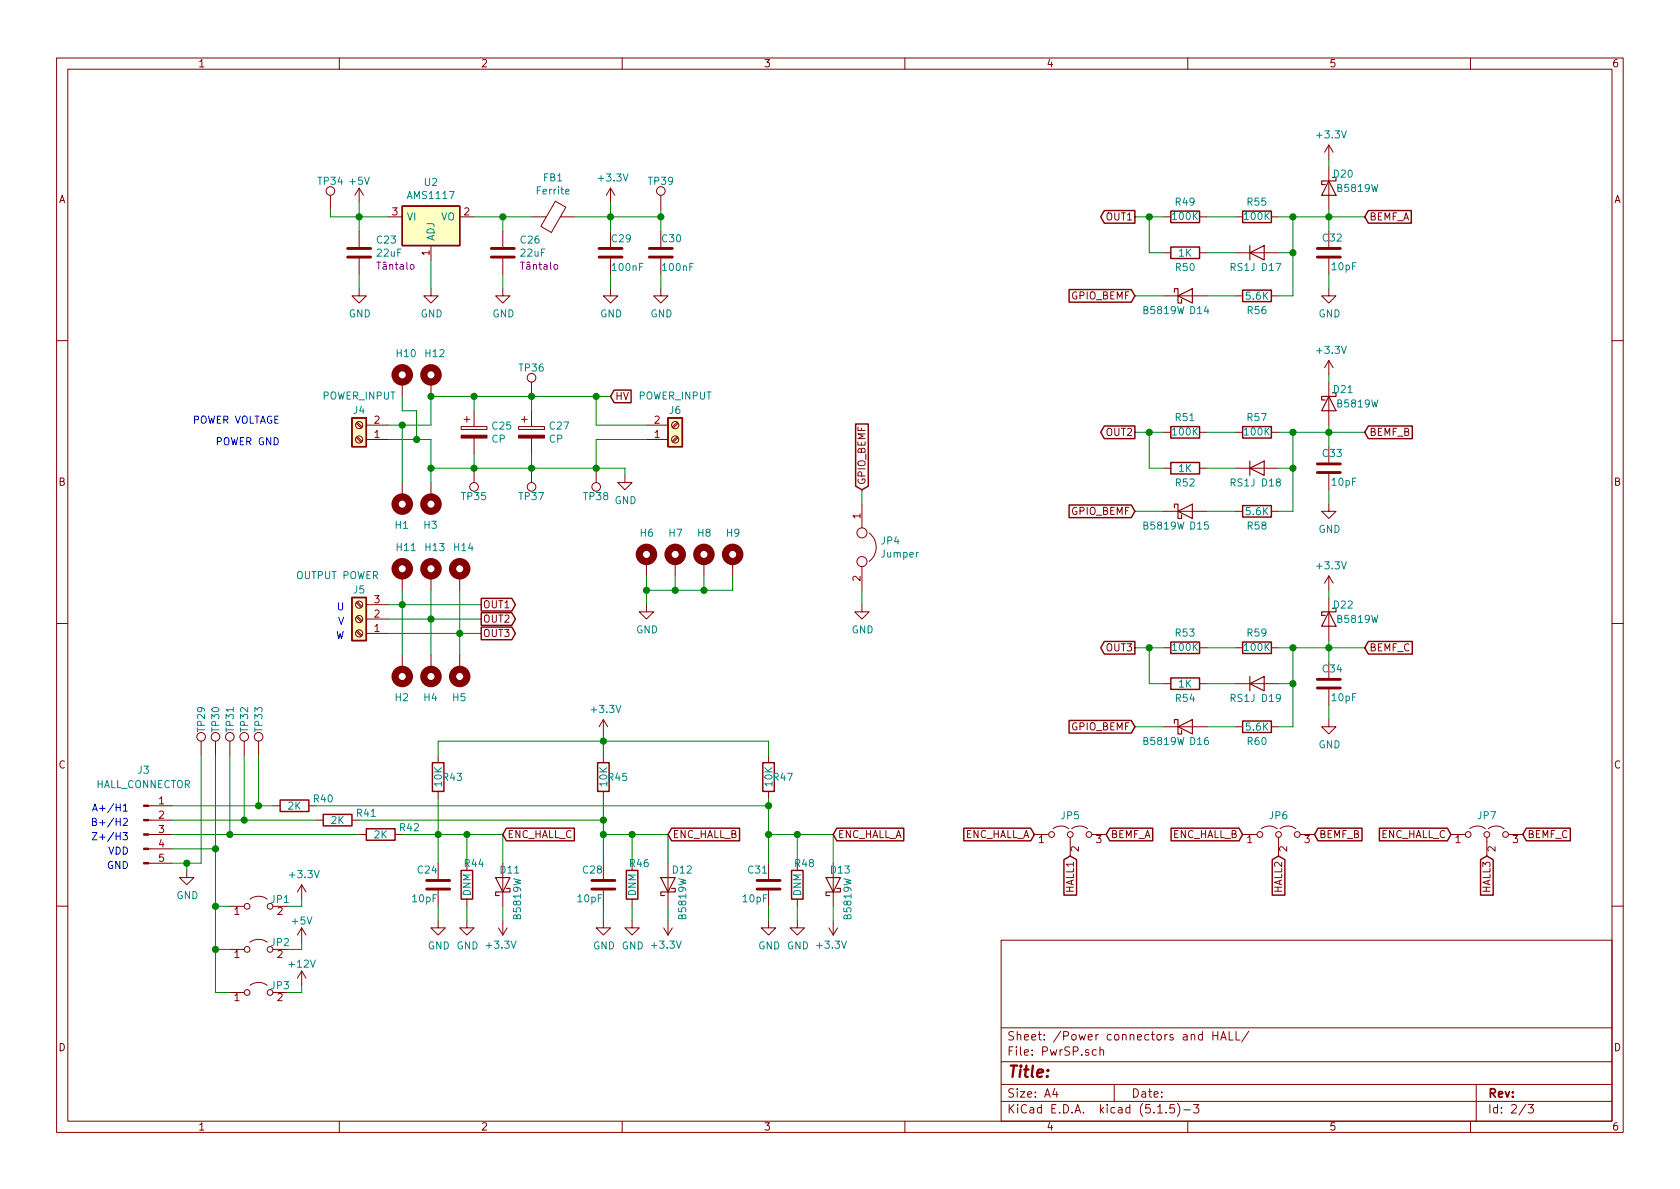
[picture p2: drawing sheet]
<svg xmlns="http://www.w3.org/2000/svg" width="297mm" height="210mm" viewBox="0 0 297 210" stroke-linecap="round" stroke-linejoin="round" font-family="sans-serif">
<g fill="none" stroke="#840000" stroke-width=".18">
<path d="M10 10.3h277v189.9h-277zM12 12.2h273v186.1h-273zM60 10.3v1.9M110 10.3v1.9M160 10.3v1.9M210 10.3v1.9M260 10.3v1.9M58.4 34.5v2.6M63.5 33.3v2.5M63.5 33.3l-.8 1.2M63.5 33.3l.8 1.2M68.6 38.3h2.5"/>
<path d="M81.3 38.3h2.5M94 38.3h2.6M98.2 35.6l1.9 1-2.6 4.5-1.9-1.1zM99.1 38.3h2.5M107.9 33.3v2.5M107.9 33.3l-.7 1.2M107.9 33.3l.8 1.2M116.8 34.5v2.6M205.7 38.3h1.3M212.1 38.3h1.3M218.4 38.3h1.3M224.8 38.3h1.3"/>
<path d="M234.9 25.6v2.6M234.9 29.5v7.6M234.9 25.6l-.7 1.3M234.9 25.6l.8 1.3M63.5 51v1.3h1.3l-1.3 1.3-1.3-1.3h1.3M63.5 40.9v2.8M63.5 45.7v2.8M76.2 51v1.3h1.3l-1.3 1.3-1.3-1.3h1.3M76.2 43.4v2.6M88.9 51v1.3h1.3l-1.3 1.3-1.3-1.3h1.3M88.9 40.9v2.8M88.9 45.7v2.8"/>
<path d="M107.9 51v1.3h1.3l-1.3 1.3-1.2-1.3h1.2M107.9 40.9v2.8M107.9 45.7v2.8M116.8 51v1.3h1.3l-1.3 1.3-1.2-1.3h1.2M116.8 40.9v2.8M116.8 45.7v2.8M205.7 44.7h1.3M205.7 52.3h7.7M212.1 44.7h1.3M218.4 44.7h7.7M218.4 52.3h1.3M224.8 52.3h1.3"/>
<path d="M234.9 51v1.3h1.3l-1.3 1.3-1.2-1.3h1.2M234.9 40.9v2.8M234.9 45.7v2.8M10 60.2h2M63 74.8l.9 .9M63 77.4l.9 .8M63.2 74.7l.8 .8M63.2 77.2l.8 .8M64.8 77.7h3.8M64.8 75.2h3.8M71.1 67.6v2.5M76.2 67.6v2.5"/>
<path d="M81.5 75.4h4.6v.5h-4.6zM82 74.2h1.1M82.5 73.7v1M83.8 72.6v2.8M83.8 77.5v2.8M91.7 75.4h4.6v.5h-4.6zM92.2 74.2h1M92.7 73.7v1M94 67.6v2.5M94 72.6v2.8M94 77.5v2.8M114.3 77.7h3.8"/>
<path d="M114.3 75.2h3.8M119.7 74.7l-.9 .8M119.7 77.2l-.9 .8M119.9 74.8l-.9 .9M119.9 77.4l-.9 .8M205.7 76.4h1.3M212.1 76.4h1.3M218.4 76.4h1.3M224.8 76.4h1.3M234.9 63.7v2.6M234.9 67.6v7.6M234.9 79v2.8"/>
<path d="M234.9 63.7l-.7 1.3M234.9 63.7l.8 1.3M285 60.2h2M71.1 85.3v2.6M76.2 85.3v2.6M83.8 82.8v2.5M94 82.8v2.5M105.4 82.8v2.5M110.5 84.1v1.2h1.3l-1.3 1.3-1.3-1.3h1.3M114.3 99.3v2.5M119.4 99.3v2.5M124.5 99.3v2.5"/>
<path d="M129.5 99.3v2.5M152.4 89.1v4.2M153.7 94.3a3.2 3.2 0 0 1 0 5M205.7 90.4h7.7M205.7 82.8h1.3M212.1 82.8h1.3M218.4 90.4h1.3M218.4 82.8h7.7M224.8 90.4h1.3M234.9 89.1v1.3h1.3l-1.3 1.3-1.2-1.3h1.2M234.9 83.8v2.8M10 110.3h2"/>
<path d="M63 106.6l.9 .8M63 109.1l.9 .9M63 111.7l.9 .8M63.2 106.4l.8 .9M63.2 109l.8 .8M63.2 111.5l.8 .8M64.8 112h3.8M64.8 109.5h3.8M64.8 106.9h3.8M71.1 101.8v2.6M71.1 115.8v2.6M76.2 101.8v2.6"/>
<path d="M76.2 115.8v2.6M81.3 101.8v2.6M81.3 115.8v2.6M114.3 106.9v1.3h1.3l-1.3 1.3-1.3-1.3h1.3M152.4 106.9v1.3h1.3l-1.3 1.3-1.3-1.3h1.3M152.4 100.2v4.2M205.7 114.5h1.3M212.1 114.5h1.3M218.4 114.5h1.3M224.8 114.5h1.3M234.9 101.8v2.6M234.9 105.7v7.6"/>
<path d="M234.9 117.1v2.8M234.9 101.8l-.7 1.3M234.9 101.8l.8 1.3M285 110.3h2M35.6 131.1v2.5M38.1 131.1v2.5M40.6 131.1v2.5M43.2 131.1v2.5M45.7 131.1v2.5M77.5 133.6v1.3M77.5 139.9v1.3M106.7 127.2l-.8 1.3"/>
<path d="M106.7 127.2v2.6M106.7 133.6v1.3M106.7 139.9v1.3M106.7 127.2l.7 1.3M135.9 133.6v1.3M135.9 139.9v1.3M205.7 120.9h1.3M205.7 128.5h7.7M212.1 120.9h1.3M218.4 120.9h7.7M218.4 128.5h1.3M224.8 128.5h1.3"/>
<path d="M234.9 127.2v1.3h1.3l-1.3 1.3-1.2-1.3h1.2M234.9 121.9v2.8M26.3 147.6h4.2M26.3 142.5h4.2M26.3 152.6h4.2M26.3 150.1h4.2M26.3 145h4.2M33 153.9v1.3h1.3l-1.3 1.3-1.3-1.3h1.3M44.2 159a2.53 2.53 0 0 1 3 0M48.3 142.5h1.2M53.3 156.5v2.5M53.3 156.5l-.7 1.2"/>
<path d="M53.3 156.5l.8 1.2M54.6 142.5h1.3M55.9 145h1.2M62.2 145h1.3M63.5 147.6h1.3M69.8 147.6h1.3M77.5 152.6v2.8M77.5 157.5v2.8M82.5 159v1.3M88.9 152.6v7.7M106.7 152.6v2.8M106.7 157.5v2.8"/>
<path d="M111.8 159v1.3M118.1 152.6v7.7M135.9 152.6v2.8M135.9 157.5v2.8M141 159v1.3M147.3 152.6v7.7M182.9 147.6h2.5M186.2 146.6a2.26 2.26 0 0 1 2.8 0M189.2 148.1v3.3M189.5 146.6a2.26 2.26 0 0 1 2.8 0M193 147.6h2.6M219.7 147.6h2.5"/>
<path d="M223 146.6a2.26 2.26 0 0 1 2.8 0M226.1 148.1v3.3M226.3 146.6a2.26 2.26 0 0 1 2.8 0M229.9 147.6h2.5M256.5 147.6h2.6M259.8 146.6a2.26 2.26 0 0 1 2.8 0M262.9 148.1v3.3M263.1 146.6a2.26 2.26 0 0 1 2.8 0M266.7 147.6h2.5M10 160.2h2M40.6 167.9h2.6M40.6 175.5h2.6"/>
<path d="M40.6 160.3h2.6M44.2 166.6a2.53 2.53 0 0 1 3 0M44.2 174.2a2.53 2.53 0 0 1 3 0M53.3 171.7l-.7 1.3M53.3 164.1v2.5M53.3 171.7v2.5M53.3 171.7l.8 1.3M53.3 164.1l-.7 1.2M53.3 164.1l.8 1.2M77.5 162.8v1.3h1.2l-1.2 1.2-1.3-1.2h1.3M82.5 162.8v1.3h1.3l-1.3 1.2-1.2-1.2h1.2M88.1 164.1l.8 1.2"/>
<path d="M88.9 162.8v2.5M89.7 164.1l-.8 1.2M106.7 162.8v1.3h1.2l-1.2 1.2-1.3-1.2h1.3M111.8 162.8v1.3h1.2l-1.2 1.2-1.3-1.2h1.3M117.3 164.1l.8 1.2M118.1 162.8v2.5M118.9 164.1l-.8 1.2M135.9 162.8v1.3h1.3l-1.3 1.2-1.3-1.2h1.3M141 162.8v1.3h1.2l-1.2 1.2-1.3-1.2h1.3M146.6 164.1l.7 1.2M147.3 162.8v2.5M148.1 164.1l-.8 1.2"/>
<path d="M177 166.3h108v32h-108zM285 160.2h2M60 198.3v1.9M110 198.3v1.9M160 198.3v1.9M177 194.8h108M177 191.8h108M177 187.8h108M177 181.8h108M186.5 192.5l-.4 1h1M186.8 193v1M193.8 185.7l-.4-.1-.3 .3 .1 .6 .2 .1 .4-.1"/>
<path d="M194.5 185.7l.2-.1 .3 .1 .1 .9M194.5 185.1v1.5M197 191.8v3M204.7 196.8h.8M206.2 196.7v.1M207.6 195.3h-.7l-.1 .7 .2-.1 .5 .1 .2 .2-.1 .5-.2 .1-.6-.1M208.2 195.1a1.71 1.71 0 0 1 0 2.3M209.3 196.3h1.2M210 198.3v1.9M211 195.3h1l-.5 .6 .4 .1v.7l-.2 .1-.7-.1M214.5 182.4v1.5M214.5 183.1h.8"/>
<path d="M215.3 182.4v1.5M215.8 183.9l.5-1.5 .5 1.5M216 183.5h.7M217.3 182.4v1.5h.7M218.5 182.4v1.5h.8M220.8 182.3l-1.3 2M260 198.3v1.9M261 191.8v6.5M269.8 195.2l-1.2 2M270.2 195.3h.9l-.5 .6 .4 .1v.7l-.2 .1-.6-.1"/>
<circle cx="58.4" cy="33.8" r=".76"/>
<circle cx="116.8" cy="33.8" r=".76"/>
<circle cx="63.5" cy="75.2" r=".63"/>
<circle cx="63.5" cy="77.7" r=".63"/>
<circle cx="94" cy="66.8" r=".76"/>
<circle cx="119.4" cy="75.2" r=".63"/>
<circle cx="119.4" cy="77.7" r=".63"/>
<circle cx="83.8" cy="86.1" r=".76"/>
<circle cx="94" cy="86.1" r=".76"/>
<circle cx="105.4" cy="86.1" r=".76"/>
<circle cx="152.4" cy="94.2" r=".89"/>
<circle cx="152.4" cy="99.3" r=".89"/>
<circle cx="63.5" cy="106.9" r=".63"/>
<circle cx="63.5" cy="112" r=".63"/>
<circle cx="63.5" cy="109.5" r=".63"/>
<circle cx="35.6" cy="130.3" r=".76"/>
<circle cx="38.1" cy="130.3" r=".76"/>
<circle cx="40.6" cy="130.3" r=".76"/>
<circle cx="43.2" cy="130.3" r=".76"/>
<circle cx="45.7" cy="130.3" r=".76"/>
<circle cx="185.9" cy="147.6" r=".51"/>
<circle cx="189.2" cy="147.6" r=".51"/>
<circle cx="192.5" cy="147.6" r=".51"/>
<circle cx="222.8" cy="147.6" r=".51"/>
<circle cx="226.1" cy="147.6" r=".51"/>
<circle cx="229.4" cy="147.6" r=".51"/>
<circle cx="259.6" cy="147.6" r=".51"/>
<circle cx="262.9" cy="147.6" r=".51"/>
<circle cx="266.2" cy="147.6" r=".51"/>
<circle cx="43.7" cy="167.9" r=".51"/>
<circle cx="43.7" cy="160.3" r=".51"/>
<circle cx="43.7" cy="175.5" r=".51"/>
<circle cx="47.8" cy="175.5" r=".51"/>
<circle cx="47.8" cy="160.3" r=".51"/>
<circle cx="47.8" cy="167.9" r=".51"/>
</g>
<g fill="none" stroke="#840000" stroke-width=".2">
<path d="M234.9 32l1.3 2.5h-2.5zM235.6 31.4h.6v.6h-2.5v.6h.6M207.6 51.7v-.7h.7v2.6h.6v-.6M208.3 52.3l2.5-1.3v2.6zM221 44.7l2.5-1.3v2.6zM221 43.4v2.6M234.9 70.1l1.3 2.5h-2.5zM235.6 69.5h.6v.6h-2.5v.6h.6M207.6 89.8v-.7h.7v2.6h.6v-.6M208.3 90.4l2.5-1.3v2.6zM221 82.8l2.5-1.3v2.6zM221 81.5v2.6"/>
<path d="M221 119.6v2.6M234.9 108.2l1.3 2.5h-2.5zM235.6 107.6h.6v.6h-2.5v.6h.6M207.6 127.9v-.7h.7v2.6h.6v-.6M208.3 128.5l2.5-1.3v2.6zM221 120.9l2.5-1.3v2.6zM87.6 155.2h2.6l-1.3 2.5zM89.5 157.1h.7v.6h-2.6v.7h.7M116.8 155.2h2.6l-1.3 2.5zM118.7 157.1h.7v.6h-2.6v.7h.7M146 155.2h2.6l-1.3 2.5zM148 157.1h.6v.6h-2.6v.7h.7"/>
</g>
<g fill="none" stroke="#840000" stroke-width=".25">
<path d="M71.1 36.4h10.2v7h-10.2zM195.2 37.2h5.5v2.3h-5.5l-.6-1.2zM207 37.3h5.1v2.1h-5.1zM219.7 37.3h5.1v2.1h-5.1zM241.9 37.2h7.6v2.3h-7.6l-.6-1.2zM189 51.2h11l.7 1.1-.7 1.1h-11zM207 43.7h5.1v2h-5.1zM219.7 51.3h5.1v2h-5.1zM62.2 73.9h2.6v5.1h-2.6zM108.6 69h3v2.2h-3l-.7-1.1zM118.1 73.9h2.5v5.1h-2.5zM151.3 75h2.2v11l-1.1 .6-1.1-.6z"/>
<path d="M195.2 75.3h5.5v2.3h-5.5l-.6-1.2zM207 75.4h5.1v2.1h-5.1zM219.7 75.4h5.1v2.1h-5.1zM241.9 75.3h7.8v2.3h-7.8l-.6-1.2zM189 89.3h11l.7 1.1-.7 1.1h-11zM207 81.8h5.1v2h-5.1zM219.7 89.4h5.1v2h-5.1zM62.2 105.7h2.6v7.6h-2.6zM85.1 110.9h5.4l.6 1.1-.6 1.1h-5.4zM85.1 108.4h5.4l.6 1.1-.6 1.1h-5.4zM85.1 105.8h5.4l.6 1.1-.6 1.1h-5.4zM195.2 113.4h5.5v2.3h-5.5l-.6-1.2z"/>
<path d="M207 119.9h5.1v2h-5.1zM207 113.5h5.1v2.1h-5.1zM219.7 113.5h5.1v2.1h-5.1zM241.9 113.4h7.8v2.3h-7.8l-.6-1.2zM76.5 134.9h2v5h-2zM105.7 134.9h2v5h-2zM134.9 134.9h2v5h-2zM189 127.4h11l.7 1.1-.7 1.1h-11zM219.7 127.5h5.1v2h-5.1zM49.5 141.5h5.1v2h-5.1zM57.1 144h5.1v2h-5.1zM64.8 146.6h5v2h-5z"/>
<path d="M81.5 153.9h2.1v5.1h-2.1zM89.5 146.5h12v2.2h-12l-.6-1.1zM110.7 153.9h2.1v5.1h-2.1zM118.7 146.5h12.1v2.2h-12.1l-.6-1.1zM140 153.9h2v5.1h-2zM148 146.5h11.8v2.2h-11.8l-.7-1.1zM170.4 146.5h11.8l.7 1.1-.7 1.1h-11.8zM188.1 152l1.1-.6 1.1 .6v6.3h-2.2zM196.2 146.5h7.6v2.2h-7.6l-.6-1.1zM207.1 146.5h12l.6 1.1-.6 1.1h-12zM224.9 152l1.2-.6 1.1 .6v6.3h-2.3zM233 146.5h7.8v2.2h-7.8l-.6-1.1z"/>
<path d="M243.9 146.5h12l.6 1.1-.6 1.1h-12zM261.8 152l1.1-.6 1.1 .6v6.3h-2.2zM269.9 146.5h7.7v2.2h-7.7l-.7-1.1z"/>
</g>
<g fill="none" stroke="#840000" stroke-width=".51">
<path d="M61.5 45.5h4M61.5 43.9h4M86.9 45.5h4M86.9 43.9h4M105.9 45.5h4.1M105.9 43.9h4.1M114.8 45.5h4.1M114.8 43.9h4.1M232.9 45.5h4.1M232.9 43.9h4.1M232.9 82h4.1M232.9 83.6h4.1"/>
<path d="M232.9 120.1h4.1M232.9 121.7h4.1M75.4 155.7h4.1M75.4 157.2h4.1M104.6 155.7h4.1M104.6 157.2h4.1M133.9 155.7h4M133.9 157.2h4"/>
</g>
<g fill="none" stroke="#840000" stroke-width="1.3">
<circle cx="71.1" cy="66.3" r="1.27"/>
<circle cx="76.2" cy="66.3" r="1.27"/>
<circle cx="71.1" cy="89.1" r="1.27"/>
<circle cx="76.2" cy="89.1" r="1.27"/>
<circle cx="114.3" cy="98" r="1.27"/>
<circle cx="119.4" cy="98" r="1.27"/>
<circle cx="124.5" cy="98" r="1.27"/>
<circle cx="129.5" cy="98" r="1.27"/>
<circle cx="71.1" cy="119.6" r="1.27"/>
<circle cx="71.1" cy="100.6" r="1.27"/>
<circle cx="76.2" cy="119.6" r="1.27"/>
<circle cx="76.2" cy="100.6" r="1.27"/>
<circle cx="81.3" cy="119.6" r="1.27"/>
<circle cx="81.3" cy="100.6" r="1.27"/>
</g>
<g fill="#840000" stroke="#840000" stroke-width=".18">
<path d="M25.4 152.5h.9v.3h-.9z"/>
<path d="M25.4 150h.9v.2h-.9z"/>
<path d="M25.4 147.4h.9v.3h-.9z"/>
<path d="M25.4 144.9h.9v.3h-.9z"/>
<path d="M25.4 142.4h.9v.2h-.9z"/>
<path d="M81.5 77h4.6v.5h-4.6z"/>
<path d="M91.7 77h4.6v.5h-4.6z"/>
</g>
<g fill="#ffffc2" stroke="#ffffc2" stroke-width=".18">
<path d="M62.2 73.9h2.6v5.1h-2.6z"/>
<path d="M71.1 36.4h10.2v7h-10.2z"/>
<path d="M118.1 73.9h2.5v5.1h-2.5z"/>
<path d="M62.2 105.7h2.6v7.6h-2.6z"/>
</g>
<g fill="none" stroke="#008400" stroke-width=".18">
<path d="M58.4 37.1v1.2h10.2M63.5 35.8v5.1M83.8 38.3h10.2M88.9 38.3v2.6M101.6 38.3h15.2M107.9 35.8v5.1M116.8 37.1v3.8M200.7 38.3h5M203.2 38.3v6.4h2.5M213.4 38.3h5M226.1 38.3h15.2M228.6 38.3v14h-2.5"/>
<path d="M234.9 28.2v1.3M234.9 37.1v3.8M63.5 48.5v2.5M76.2 46v5M88.9 48.5v2.5M107.9 48.5v2.5M116.8 48.5v2.5M200.7 52.3h5M213.4 44.7h5M213.4 52.3h5M226.1 44.7h2.5M234.9 48.5v2.5"/>
<path d="M68.6 77.7h7.6v7.6M71.1 70.1v2.5h2.6v5.1M71.1 75.2v10.1M83.8 70.1v2.5M94 70.1v2.5M105.4 70.1v5.1h8.9M107.9 70.1h-31.7v5.1h-7.6M114.3 77.7h-8.9v5.1M200.7 76.4h5M203.2 76.4v6.4h2.5M213.4 76.4h5M226.1 76.4h15.2"/>
<path d="M228.6 76.4v14h-2.5M234.9 66.3v1.3M234.9 75.2v3.8M76.2 82.8h34.3v1.3M83.8 80.3v2.5M94 80.3v2.5M152.4 86.6v2.5M200.7 90.4h5M213.4 82.8h5M213.4 90.4h5M226.1 82.8h2.5M234.9 86.6v2.5"/>
<path d="M68.6 106.9h16.5M68.6 109.5h16.5M68.6 112h16.5M71.1 104.4v11.4M76.2 104.4v11.4M81.3 104.4v11.4M114.3 101.8v5.1M119.4 101.8v2.6M124.5 101.8v2.6M129.5 101.8v2.6h-15.2M152.4 104.4v2.5M200.7 114.5h5"/>
<path d="M203.2 114.5v6.4h2.5M213.4 114.5h5M226.1 114.5h15.2M228.6 114.5v14h-2.5M234.9 104.4v1.3M234.9 113.3v3.8M35.6 133.6v19h-5.1M38.1 133.6v41.9h2.5M40.6 133.6v14M43.2 133.6v11.4M45.7 133.6v8.9M77.5 133.6v-2.5h58.4v2.5"/>
<path d="M106.7 129.8v3.8M200.7 128.5h5M213.4 120.9h5M213.4 128.5h5M226.1 120.9h2.5M234.9 124.7v2.5M30.5 142.5h17.8M30.5 145h25.4M30.5 147.6h33M30.5 150.1h7.6M33 152.6v1.3M53.3 159v1.3h-2.5"/>
<path d="M55.9 142.5h80M63.5 145h43.2M71.1 147.6h17.8v5M77.5 141.2v11.4M82.5 147.6v5M106.7 147.6h11.4v5M106.7 141.2v11.4M111.8 147.6v5M135.9 147.6h11.4v5M135.9 141.2v11.4M141 147.6v5M38.1 160.3h2.5"/>
<path d="M38.1 167.9h2.5M53.3 166.6v1.3h-2.5M53.3 174.2v1.3h-2.5M77.5 160.3v2.5M82.5 160.3v2.5M88.9 160.3v2.5M106.7 160.3v2.5M111.8 160.3v2.5M118.1 160.3v2.5M135.9 160.3v2.5M141 160.3v2.5M147.3 160.3v2.5"/>
</g>
<path d="M16.3 147.2h.8l-.8 1.3h.8M16.4 145.3h.5l.1-.5-.6-.1v1.3h.4l.3-.3v-.2l-.3-.2M16.4 143.4l.4-1.2 .4 1.2M16.5 143.1h.6" fill="none" stroke="#0000c2" stroke-width=".18"/>
<g fill="#008400" stroke="#008400" stroke-width=".25">
<circle cx="235" cy="76.4" r=".51"/>
<circle cx="228.6" cy="120.9" r=".51"/>
<circle cx="111.8" cy="147.6" r=".51"/>
<circle cx="203.2" cy="114.5" r=".51"/>
<circle cx="141" cy="147.6" r=".51"/>
<circle cx="76.2" cy="70.1" r=".51"/>
<circle cx="106.7" cy="147.6" r=".51"/>
<circle cx="108" cy="38.3" r=".51"/>
<circle cx="106.7" cy="131.1" r=".51"/>
<circle cx="235" cy="114.5" r=".51"/>
<circle cx="106.7" cy="145" r=".51"/>
<circle cx="135.9" cy="147.6" r=".51"/>
<circle cx="88.9" cy="38.3" r=".51"/>
<circle cx="228.6" cy="76.4" r=".51"/>
<circle cx="135.9" cy="142.5" r=".51"/>
<circle cx="73.7" cy="77.7" r=".51"/>
<circle cx="63.5" cy="38.3" r=".51"/>
<circle cx="228.6" cy="82.8" r=".51"/>
<circle cx="203.2" cy="76.4" r=".51"/>
<circle cx="105.4" cy="70.1" r=".51"/>
<circle cx="203.2" cy="38.3" r=".51"/>
<circle cx="235" cy="38.3" r=".51"/>
<circle cx="228.6" cy="44.7" r=".51"/>
<circle cx="228.6" cy="38.3" r=".51"/>
<circle cx="45.7" cy="142.5" r=".51"/>
<circle cx="33" cy="152.6" r=".51"/>
<circle cx="83.8" cy="82.8" r=".51"/>
<circle cx="38.1" cy="150.1" r=".51"/>
<circle cx="94" cy="82.8" r=".51"/>
<circle cx="81.3" cy="112" r=".51"/>
<circle cx="40.6" cy="147.6" r=".51"/>
<circle cx="94" cy="70.1" r=".51"/>
<circle cx="76.2" cy="109.5" r=".51"/>
<circle cx="38.1" cy="167.9" r=".51"/>
<circle cx="43.2" cy="145" r=".51"/>
<circle cx="71.1" cy="106.9" r=".51"/>
<circle cx="82.6" cy="147.6" r=".51"/>
<circle cx="124.5" cy="104.4" r=".51"/>
<circle cx="38.1" cy="160.3" r=".51"/>
<circle cx="105.4" cy="82.8" r=".51"/>
<circle cx="76.2" cy="82.8" r=".51"/>
<circle cx="119.4" cy="104.4" r=".51"/>
<circle cx="71.1" cy="75.2" r=".51"/>
<circle cx="114.3" cy="104.4" r=".51"/>
<circle cx="77.5" cy="147.6" r=".51"/>
<circle cx="83.8" cy="70.1" r=".51"/>
<circle cx="116.8" cy="38.3" r=".51"/>
<circle cx="228.6" cy="114.5" r=".51"/>
</g>
<text font-size="2.8" fill="#840000" x="178" y="190.5">Title:</text>
<g font-size="2.1" fill="#840000">
<text x="178" y="184">Sheet: /Power connectors and HALL/</text>
<text x="178" y="186.7">File: PwrSP.sch</text>
<text x="178" y="196.9">KiCad E.D.A. kicad (5.1.5)-3</text>
<text x="178" y="194.1">Size: A4</text>
<text x="200" y="194.1">Date:</text>
<text x="263" y="194.1">Rev:</text>
<text x="263" y="196.9">Id: 2/3</text>
</g>
<g font-size="1.8" fill="#840000">
<text x="35" y="11.9">1</text>
<text x="85" y="11.9">2</text>
<text x="135" y="11.9">3</text>
<text x="185" y="11.9">4</text>
<text x="235" y="11.9">5</text>
<text x="285" y="11.9">6</text>
<text x="10.4" y="35.9">A</text>
<text x="285.4" y="35.9">A</text>
<text x="69.4" y="38.1">3</text>
<text x="82.1" y="38.1">2</text>
<text x="195.7" y="39">OUT1</text>
<text x="242.1" y="39">BEMF_A</text>
<text x="75.9" y="45.2" transform="rotate(-90 75.9 45.2)">1</text>
<text x="189.5" y="53">GPIO_BEMF</text>
<text x="108.7" y="70.7">HV</text>
<text x="66.2" y="77.5">1</text>
<text x="66.2" y="74.9">2</text>
<text x="115.7" y="77.5">1</text>
<text x="115.7" y="74.9">2</text>
<text x="195.7" y="77.1">OUT2</text>
<text x="242.1" y="77.1">BEMF_B</text>
<text x="10.4" y="85.9">B</text>
<text x="153" y="85.8" transform="rotate(-90 153 85.8)">GPIO_BEMF</text>
<text x="285.4" y="85.9">B</text>
<text x="152.1" y="91.7" transform="rotate(-90 152.1 91.7)">1</text>
<text x="189.5" y="91.1">GPIO_BEMF</text>
<text x="66.2" y="106.7">3</text>
<text x="85.3" y="107.6">OUT1</text>
<text x="152.1" y="102.8" transform="rotate(-90 152.1 102.8)">2</text>
<text x="66.2" y="111.8">1</text>
<text x="66.2" y="109.2">2</text>
<text x="85.3" y="112.6">OUT3</text>
<text x="85.3" y="110.1">OUT2</text>
<text x="195.7" y="115.2">OUT3</text>
<text x="242.1" y="115.2">BEMF_C</text>
<text x="189.5" y="129.2">GPIO_BEMF</text>
<text x="10.4" y="135.9">C</text>
<text x="285.4" y="135.9">C</text>
<text x="28.1" y="142.2">1</text>
<text x="28.1" y="144.8">2</text>
<text x="28.1" y="147.3">3</text>
<text x="28.1" y="149.9">4</text>
<text x="89.7" y="148.2">ENC_HALL_C</text>
<text x="118.9" y="148.2">ENC_HALL_B</text>
<text x="148.1" y="148.2">ENC_HALL_A</text>
<text x="170.4" y="148.2">ENC_HALL_A</text>
<text x="183.7" y="149.1">1</text>
<text x="193.8" y="149.1">3</text>
<text x="196.4" y="148.2">BEMF_A</text>
<text x="207.2" y="148.2">ENC_HALL_B</text>
<text x="220.5" y="149.1">1</text>
<text x="230.7" y="149.1">3</text>
<text x="233.2" y="148.2">BEMF_B</text>
<text x="244.1" y="148.2">ENC_HALL_C</text>
<text x="257.3" y="149.1">1</text>
<text x="267.5" y="149.1">3</text>
<text x="270" y="148.2">BEMF_C</text>
<text x="28.1" y="152.4">5</text>
<text x="190.8" y="150.6" transform="rotate(-90 190.8 150.6)">2</text>
<text x="227.6" y="150.6" transform="rotate(-90 227.6 150.6)">2</text>
<text x="264.4" y="150.6" transform="rotate(-90 264.4 150.6)">2</text>
<text x="41.4" y="161.8">1</text>
<text x="49" y="161.8">2</text>
<text x="189.9" y="157.9" transform="rotate(-90 189.9 157.9)">HALL1</text>
<text x="226.7" y="157.9" transform="rotate(-90 226.7 157.9)">HALL2</text>
<text x="263.5" y="157.9" transform="rotate(-90 263.5 157.9)">HALL3</text>
<text x="41.4" y="169.4">1</text>
<text x="49" y="169.4">2</text>
<text x="41.4" y="177">1</text>
<text x="49" y="177">2</text>
<text x="10.4" y="185.9">D</text>
<text x="285.4" y="185.9">D</text>
<text x="35" y="199.9">1</text>
<text x="85" y="199.9">2</text>
<text x="135" y="199.9">3</text>
<text x="185" y="199.9">4</text>
<text x="235" y="199.9">5</text>
<text x="285" y="199.9">6</text>
</g>
<g font-size="1.8" fill="#008484">
<text x="233" y="24.5">+3.3V</text>
<text x="56.3" y="32.7">TP34</text>
<text x="61.9" y="32.7">+5V</text>
<text x="72.3" y="35.2">AMS1117</text>
<text x="75.1" y="32.9">U2</text>
<text x="95" y="34.4">Ferrite</text>
<text x="96.1" y="32.1">FB1</text>
<text x="106" y="32.1">+3.3V</text>
<text x="114.7" y="32.7">TP39</text>
<text x="235.9" y="31.4">D20</text>
<text x="236.6" y="34">B5819W</text>
<text x="71.9" y="39">VI</text>
<text x="78" y="39">VO</text>
<text x="207.4" y="38.9">100K</text>
<text x="207.9" y="36.4">R49</text>
<text x="220.1" y="38.9">100K</text>
<text x="220.6" y="36.4">R55</text>
<text x="66.7" y="43.1">C23</text>
<text x="66.8" y="45.4">22uF</text>
<text x="76.8" y="42.7" transform="rotate(-90 76.8 42.7)">ADJ</text>
<text x="92.1" y="43.1">C26</text>
<text x="92.2" y="45.4">22uF</text>
<text x="108.2" y="42.8">C29</text>
<text x="108.4" y="47.9">100nF</text>
<text x="117.1" y="42.8">C30</text>
<text x="117.3" y="47.9">100nF</text>
<text x="207.9" y="47.9">R50</text>
<text x="208.4" y="45.4">1K</text>
<text x="217.5" y="47.9">RS1J</text>
<text x="223.2" y="47.9">D17</text>
<text x="233.9" y="42.7">C32</text>
<text x="235.6" y="47.8">10pF</text>
<text x="220.4" y="53">5.6K</text>
<text x="61.7" y="56.1">GND</text>
<text x="74.4" y="56.1">GND</text>
<text x="87.1" y="56.1">GND</text>
<text x="106.1" y="56.1">GND</text>
<text x="115" y="56.1">GND</text>
<text x="202.3" y="55.5">B5819W</text>
<text x="210.5" y="55.5">D14</text>
<text x="220.6" y="55.5">R56</text>
<text x="233.1" y="56.1">GND</text>
<text x="70.2" y="63.2">H10</text>
<text x="75.3" y="63.2">H12</text>
<text x="91.9" y="65.7">TP36</text>
<text x="233" y="62.6">+3.3V</text>
<text x="57" y="70.7">POWER_INPUT</text>
<text x="112.9" y="70.7">POWER_INPUT</text>
<text x="235.9" y="69.5">D21</text>
<text x="62.5" y="73.2">J4</text>
<text x="87.1" y="76">C25</text>
<text x="97.3" y="76">C27</text>
<text x="118.4" y="73.2">J6</text>
<text x="207.4" y="77">100K</text>
<text x="207.9" y="74.5">R51</text>
<text x="220.1" y="77">100K</text>
<text x="220.6" y="74.5">R57</text>
<text x="236.6" y="72.1">B5819W</text>
<text x="86.9" y="78.3">CP</text>
<text x="97.1" y="78.3">CP</text>
<text x="208.4" y="83.5">1K</text>
<text x="233.9" y="80.8">C33</text>
<text x="81.7" y="88.4">TP35</text>
<text x="91.8" y="88.4">TP37</text>
<text x="103.3" y="88.4">TP38</text>
<text x="108.7" y="89.1">GND</text>
<text x="207.9" y="86">R52</text>
<text x="217.5" y="86">RS1J</text>
<text x="223.2" y="86">D18</text>
<text x="235.6" y="85.9">10pF</text>
<text x="69.9" y="93.5">H1</text>
<text x="75" y="93.5">H3</text>
<text x="113.3" y="94.9">H6</text>
<text x="118.3" y="94.9">H7</text>
<text x="123.4" y="94.9">H8</text>
<text x="128.5" y="94.9">H9</text>
<text x="202.3" y="93.6">B5819W</text>
<text x="210.5" y="93.6">D15</text>
<text x="220.4" y="91.1">5.6K</text>
<text x="220.6" y="93.6">R58</text>
<text x="233.1" y="94.2">GND</text>
<text x="70.2" y="97.5">H11</text>
<text x="75.3" y="97.5">H13</text>
<text x="80.3" y="97.5">H14</text>
<text x="155.9" y="96.3">JP4</text>
<text x="155.9" y="98.6">Jumper</text>
<text x="233" y="100.7">+3.3V</text>
<text x="52.5" y="102.4">OUTPUT POWER</text>
<text x="62.5" y="104.9">J5</text>
<text x="235.9" y="107.6">D22</text>
<text x="112.5" y="112">GND</text>
<text x="150.6" y="112">GND</text>
<text x="207.9" y="112.6">R53</text>
<text x="220.6" y="112.6">R59</text>
<text x="236.6" y="110.2">B5819W</text>
<text x="207.4" y="115.1">100K</text>
<text x="220.1" y="115.1">100K</text>
<text x="233.9" y="118.9">C34</text>
<text x="69.9" y="124">H2</text>
<text x="75" y="124">H4</text>
<text x="80.1" y="124">H5</text>
<text x="207.9" y="124.1">R54</text>
<text x="208.4" y="121.6">1K</text>
<text x="217.5" y="124.1">RS1J</text>
<text x="223.2" y="124.1">D19</text>
<text x="235.6" y="124">10pF</text>
<text x="36.2" y="129.3" transform="rotate(-90 36.2 129.3)">TP29</text>
<text x="38.8" y="129.3" transform="rotate(-90 38.8 129.3)">TP30</text>
<text x="41.3" y="129.3" transform="rotate(-90 41.3 129.3)">TP31</text>
<text x="43.9" y="129.3" transform="rotate(-90 43.9 129.3)">TP32</text>
<text x="46.4" y="129.3" transform="rotate(-90 46.4 129.3)">TP33</text>
<text x="104.7" y="126.1">+3.3V</text>
<text x="202.3" y="131.7">B5819W</text>
<text x="210.5" y="131.7">D16</text>
<text x="220.4" y="129.2">5.6K</text>
<text x="220.6" y="131.7">R60</text>
<text x="24.4" y="136.8">J3</text>
<text x="233.1" y="132.3">GND</text>
<text x="16.9" y="139.4">HALL_CONNECTOR</text>
<text x="51" y="143.2">2K</text>
<text x="55.5" y="141.9">R40</text>
<text x="78.2" y="139" transform="rotate(-90 78.2 139)">10K</text>
<text x="78.4" y="138.1">R43</text>
<text x="107.4" y="139" transform="rotate(-90 107.4 139)">10K</text>
<text x="107.6" y="138.1">R45</text>
<text x="136.6" y="139" transform="rotate(-90 136.6 139)">10K</text>
<text x="136.8" y="138.1">R47</text>
<text x="58.6" y="145.7">2K</text>
<text x="63.1" y="144.4">R41</text>
<text x="66.2" y="148.3">2K</text>
<text x="70.8" y="147">R42</text>
<text x="187.7" y="144.9">JP5</text>
<text x="224.5" y="144.9">JP6</text>
<text x="261.3" y="144.9">JP7</text>
<text x="51.4" y="155.3">+3.3V</text>
<text x="73.9" y="154.5">C24</text>
<text x="82.2" y="153.3">R44</text>
<text x="88.5" y="154.5">D11</text>
<text x="103.1" y="154.5">C28</text>
<text x="111.4" y="153.3">R46</text>
<text x="119" y="154.5">D12</text>
<text x="132.3" y="154.5">C31</text>
<text x="140.6" y="153.3">R48</text>
<text x="146.9" y="154.5">D13</text>
<text x="31.2" y="159">GND</text>
<text x="48" y="159.7">JP1</text>
<text x="73" y="159.6">10pF</text>
<text x="83.2" y="158.5" transform="rotate(-90 83.2 158.5)">DNM</text>
<text x="102.2" y="159.6">10pF</text>
<text x="112.4" y="158.5" transform="rotate(-90 112.4 158.5)">DNM</text>
<text x="131.4" y="159.6">10pF</text>
<text x="141.7" y="158.5" transform="rotate(-90 141.7 158.5)">DNM</text>
<text x="48" y="167.3">JP2</text>
<text x="51.7" y="163.5">+5V</text>
<text x="75.6" y="167.9">GND GND</text>
<text x="86.2" y="167.8">+3.3V</text>
<text x="92.1" y="162.4" transform="rotate(-90 92.1 162.4)">B5819W</text>
<text x="104.9" y="167.9">GND GND</text>
<text x="115.4" y="167.8">+3.3V</text>
<text x="121.3" y="162.4" transform="rotate(-90 121.3 162.4)">B5819W</text>
<text x="134.1" y="167.9">GND GND</text>
<text x="144.6" y="167.8">+3.3V</text>
<text x="150.5" y="162.4" transform="rotate(-90 150.5 162.4)">B5819W</text>
<text x="51.3" y="171.1">+12V</text>
<text x="48" y="174.9">JP3</text>
</g>
<g font-size="1.8" fill="#840084">
<text x="66.8" y="47.7">Tântalo</text>
<text x="92.2" y="47.7">Tântalo</text>
</g>
<g font-size="1.8" fill="#0000c2">
<text x="33.8" y="74.9">POWER VOLTAGE</text>
<text x="38.4" y="78.7">POWER GND</text>
<text x="59.7" y="107.9">U</text>
<text x="59.3" y="113">W</text>
<text x="59.8" y="110.5">V</text>
<text x="17.8" y="143.5">A+/H1</text>
<text x="17.8" y="146">B+/H2</text>
<text x="18" y="148.6">Z+/H3</text>
<text x="18.9" y="153.7">GND</text>
<text x="19.1" y="151.1">VDD</text>
</g>
</svg>
